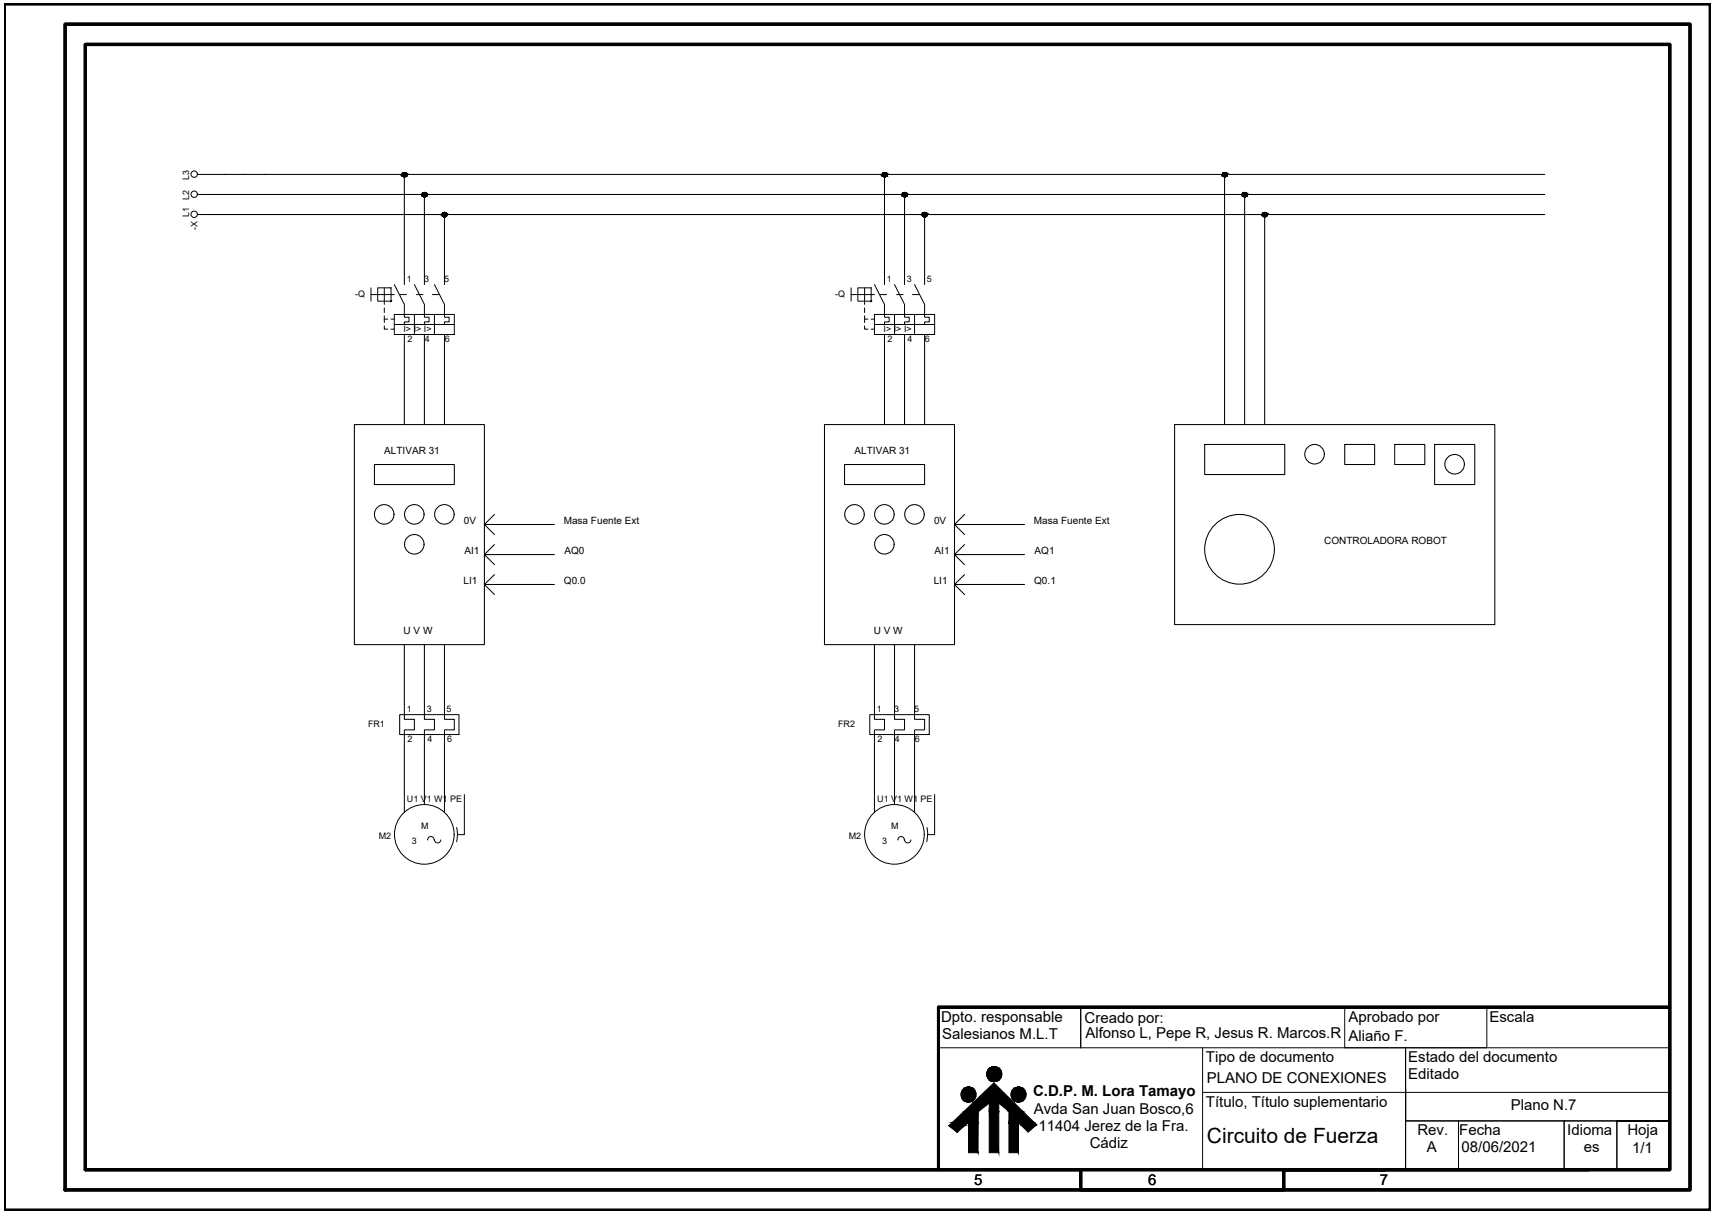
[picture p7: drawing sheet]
<svg xmlns="http://www.w3.org/2000/svg" width="420mm" height="297mm" viewBox="0 0 420 297" stroke-linecap="round" stroke-linejoin="round" font-family="sans-serif">
<!-- layer: FOR-A3 -->
<path d="M1 1h417.7v295.3h-417.7zM1 1v295.3M15.9 5.9h397.9v285.5h-397.9zM20.9 10.9h387.9v275.5h-387.9zM20.9 286.4h243.7v5h49.7v-5v5h-49.7v-5M339.2 286.4h-24.9h74.6" fill="none" stroke="#000" stroke-width=".8"/>
<g fill="#000" stroke="#000" stroke-width=".24">
<path d="M98.9 43.3h.3zM99 42.2h.1zM103.8 48.2h.3zM103.9 47.2h.1zM108.7 53h.3zM108.7 52h.3zM216.4 43.3h.4zM216.5 42.2h.2zM221.3 48.2h.4zM221.4 47.2h.2zM226.2 53h.4zM226.3 52h.2z"/>
<path d="M299.7 43.3h.4zM299.8 42.2h.2zM304.6 48.2h.4zM304.7 47.2h.2zM309.5 53h.4zM309.6 52h.2z"/>
<path d="M98.9 43.3h.2zM99 43.3h.1z"/>
<path d="M98.9 43.3h.2zM99 43.3h.1z"/>
<path d="M98.9 43.3h.2zM99 43.3h.1z"/>
<path d="M98.9 43.3h.2zM99 43.3h.1z"/>
<path d="M99 42.2h.2zM98.9 42.2h.3z"/>
<path d="M99 42.2h.2zM98.9 42.2h.3z"/>
<path d="M99 42.2h.2zM98.9 42.2h.3z"/>
<path d="M99 42.2h.2zM98.9 42.2h.3z"/>
<path d="M98.9 42.2l.4 .1zM98.8 42.3h.5z"/>
<path d="M98.9 42.2l.4 .1zM98.8 42.3h.5z"/>
<path d="M98.9 42.2l.4 .1zM98.8 42.3h.5z"/>
<path d="M98.9 42.2l.4 .1zM98.8 42.3h.5z"/>
<path d="M98.8 42.3l.6 .1zM98.8 42.3l.6 .1z"/>
<path d="M98.8 43.2h.5zM98.8 43.2l.4 .1z"/>
<path d="M98.8 42.3l.6 .1zM98.8 42.3l.6 .1z"/>
<path d="M98.8 43.2h.5zM98.8 43.2l.4 .1z"/>
<path d="M98.8 42.3l.6 .1zM98.8 42.3l.6 .1z"/>
<path d="M98.8 43.2h.5zM98.8 43.2l.4 .1z"/>
<path d="M98.8 42.3l.6 .1zM98.8 42.3l.6 .1z"/>
<path d="M98.8 43.2h.5zM98.8 43.2l.4 .1z"/>
<path d="M98.7 42.4h.8zM98.7 42.4h.8z"/>
<path d="M98.7 43.2h.7zM98.7 43.2h.6z"/>
<path d="M98.7 42.4h.8zM98.7 42.4h.8z"/>
<path d="M98.7 43.2h.7zM98.7 43.2h.6z"/>
<path d="M98.7 42.4h.8zM98.7 42.4h.8z"/>
<path d="M98.7 43.2h.7zM98.7 43.2h.6z"/>
<path d="M98.7 42.4h.8zM98.7 42.4h.8z"/>
<path d="M98.7 43.2h.7zM98.7 43.2h.6z"/>
<path d="M98.7 42.4l.8 .1zM98.7 42.4l.8 .1z"/>
<path d="M98.7 43.1h.8zM98.7 43.1l.7 .1z"/>
<path d="M98.7 42.4l.8 .1zM98.7 42.4l.8 .1z"/>
<path d="M98.7 43.1h.8zM98.7 43.1l.7 .1z"/>
<path d="M98.7 42.4l.8 .1zM98.7 42.4l.8 .1z"/>
<path d="M98.7 43.1h.8zM98.7 43.1l.7 .1z"/>
<path d="M98.7 42.4l.8 .1zM98.7 42.4l.8 .1z"/>
<path d="M98.7 43.1h.8zM98.7 43.1l.7 .1z"/>
<path d="M98.6 42.5l1 .1zM98.6 42.5l1 .1z"/>
<path d="M98.6 43.1h.9zM98.6 43.1h.9z"/>
<path d="M98.6 42.5l1 .1zM98.6 42.5l1 .1z"/>
<path d="M98.6 43.1h.9zM98.6 43.1h.9z"/>
<path d="M98.6 42.5l1 .1zM98.6 42.5l1 .1z"/>
<path d="M98.6 43.1h.9zM98.6 43.1h.9z"/>
<path d="M98.6 42.5l1 .1zM98.6 42.5l1 .1z"/>
<path d="M98.6 43.1h.9zM98.6 43.1h.9z"/>
<path d="M98.5 42.6l1.1 .1zM98.5 42.6l1.1 .1z"/>
<path d="M98.5 43h1.1zM98.5 43l1 .1z"/>
<path d="M98.5 42.6l1.1 .1zM98.5 42.6l1.1 .1z"/>
<path d="M98.5 43h1.1zM98.5 43l1 .1z"/>
<path d="M98.5 42.6l1.1 .1zM98.5 42.6l1.1 .1z"/>
<path d="M98.5 43h1.1zM98.5 43l1 .1z"/>
<path d="M98.5 42.6l1.1 .1zM98.5 42.6l1.1 .1z"/>
<path d="M98.5 43h1.1zM98.5 43l1 .1z"/>
<path d="M98.5 42.7l1.1 .1zM98.5 42.7l1.1 .1z"/>
<path d="M98.5 42.8h1.1zM98.5 42.8h1.1z"/>
<path d="M98.5 42.8l1.1 .2v-.2zM98.5 42.8l1.1 .2h-1.1z"/>
<path d="M98.5 42.7l1.1 .1zM98.5 42.7l1.1 .1z"/>
<path d="M98.5 42.8h1.1zM98.5 42.8h1.1z"/>
<path d="M98.5 42.8l1.1 .2v-.2zM98.5 42.8l1.1 .2h-1.1z"/>
<path d="M98.5 42.7l1.1 .1zM98.5 42.7l1.1 .1z"/>
<path d="M98.5 42.8h1.1zM98.5 42.8h1.1z"/>
<path d="M98.5 42.8l1.1 .2v-.2zM98.5 42.8l1.1 .2h-1.1z"/>
<path d="M98.5 42.7l1.1 .1zM98.5 42.7l1.1 .1z"/>
<path d="M98.5 42.8h1.1zM98.5 42.8h1.1z"/>
<path d="M98.5 42.8l1.1 .2v-.2zM98.5 42.8l1.1 .2h-1.1z"/>
<path d="M103.8 48.2h.2zM103.9 48.2h.1z"/>
<path d="M103.8 48.2h.2zM103.9 48.2h.1z"/>
<path d="M103.8 48.2h.2zM103.9 48.2h.1z"/>
<path d="M103.8 48.2h.2zM103.9 48.2h.1z"/>
<path d="M103.9 47.2h.2zM103.8 47.2h.3z"/>
<path d="M103.9 47.2h.2zM103.8 47.2h.3z"/>
<path d="M103.9 47.2h.2zM103.8 47.2h.3z"/>
<path d="M103.9 47.2h.2zM103.8 47.2h.3z"/>
<path d="M103.8 47.2h.4zM103.7 47.2h.5z"/>
<path d="M103.8 47.2h.4zM103.7 47.2h.5z"/>
<path d="M103.8 47.2h.4zM103.7 47.2h.5z"/>
<path d="M103.8 47.2h.4zM103.7 47.2h.5z"/>
<path d="M103.7 47.2h.6zM103.6 47.2h.7z"/>
<path d="M103.7 48.1h.5zM103.7 48.1l.4 .1z"/>
<path d="M103.7 47.2h.6zM103.6 47.2h.7z"/>
<path d="M103.7 48.1h.5zM103.7 48.1l.4 .1z"/>
<path d="M103.7 47.2h.6zM103.6 47.2h.7z"/>
<path d="M103.7 48.1h.5zM103.7 48.1l.4 .1z"/>
<path d="M103.7 47.2h.6zM103.6 47.2h.7z"/>
<path d="M103.7 48.1h.5zM103.7 48.1l.4 .1z"/>
<path d="M103.6 47.2l.7 .1zM103.6 47.2l.7 .1z"/>
<path d="M103.6 48.1h.7zM103.6 48.1h.6z"/>
<path d="M103.6 47.2l.7 .1zM103.6 47.2l.7 .1z"/>
<path d="M103.6 48.1h.7zM103.6 48.1h.6z"/>
<path d="M103.6 47.2l.7 .1zM103.6 47.2l.7 .1z"/>
<path d="M103.6 48.1h.7zM103.6 48.1h.6z"/>
<path d="M103.6 47.2l.7 .1zM103.6 47.2l.7 .1z"/>
<path d="M103.6 48.1h.7zM103.6 48.1h.6z"/>
<path d="M103.5 47.3l.9 .1zM103.5 47.3l.9 .1z"/>
<path d="M103.5 48h.8zM103.5 48l.8 .1z"/>
<path d="M103.5 47.3l.9 .1zM103.5 47.3l.9 .1z"/>
<path d="M103.5 48h.8zM103.5 48l.8 .1z"/>
<path d="M103.5 47.3l.9 .1zM103.5 47.3l.9 .1z"/>
<path d="M103.5 48h.8zM103.5 48l.8 .1z"/>
<path d="M103.5 47.3l.9 .1zM103.5 47.3l.9 .1z"/>
<path d="M103.5 48h.8zM103.5 48l.8 .1z"/>
<path d="M103.5 47.4l1 .1zM103.5 47.4l1 .1z"/>
<path d="M103.5 47.9h.9zM103.5 47.9l.8 .1z"/>
<path d="M103.5 47.4l1 .1zM103.5 47.4l1 .1z"/>
<path d="M103.5 47.9h.9zM103.5 47.9l.8 .1z"/>
<path d="M103.5 47.4l1 .1zM103.5 47.4l1 .1z"/>
<path d="M103.5 47.9h.9zM103.5 47.9l.8 .1z"/>
<path d="M103.5 47.4l1 .1zM103.5 47.4l1 .1z"/>
<path d="M103.5 47.9h.9zM103.5 47.9l.8 .1z"/>
<path d="M103.4 47.5l1.1 .1zM103.4 47.5l1.1 .1z"/>
<path d="M103.4 47.6l1.1 .1zM103.4 47.6l1.1 .1z"/>
<path d="M103.4 47.7l1.1 .1zM103.4 47.7l1.1 .1z"/>
<path d="M103.4 47.8h1.1zM103.4 47.8h1.1z"/>
<path d="M103.4 47.8h1.1zM103.4 47.8l1 .1z"/>
<path d="M103.4 47.5l1.1 .1zM103.4 47.5l1.1 .1z"/>
<path d="M103.4 47.6l1.1 .1zM103.4 47.6l1.1 .1z"/>
<path d="M103.4 47.7l1.1 .1zM103.4 47.7l1.1 .1z"/>
<path d="M103.4 47.8h1.1zM103.4 47.8h1.1z"/>
<path d="M103.4 47.8h1.1zM103.4 47.8l1 .1z"/>
<path d="M103.4 47.5l1.1 .1zM103.4 47.5l1.1 .1z"/>
<path d="M103.4 47.6l1.1 .1zM103.4 47.6l1.1 .1z"/>
<path d="M103.4 47.7l1.1 .1zM103.4 47.7l1.1 .1z"/>
<path d="M103.4 47.8h1.1zM103.4 47.8h1.1z"/>
<path d="M103.4 47.8h1.1zM103.4 47.8l1 .1z"/>
<path d="M103.4 47.5l1.1 .1zM103.4 47.5l1.1 .1z"/>
<path d="M103.4 47.6l1.1 .1zM103.4 47.6l1.1 .1z"/>
<path d="M103.4 47.7l1.1 .1zM103.4 47.7l1.1 .1z"/>
<path d="M103.4 47.8h1.1zM103.4 47.8h1.1z"/>
<path d="M103.4 47.8h1.1zM103.4 47.8l1 .1z"/>
<path d="M108.7 53l.3 .1zM108.7 53.1h.3z"/>
<path d="M108.7 53l.3 .1zM108.7 53.1h.3z"/>
<path d="M108.7 53l.3 .1zM108.7 53.1h.3z"/>
<path d="M108.7 53l.3 .1zM108.7 53.1h.3z"/>
<path d="M108.7 52l.3 .1zM108.7 52.1h.3z"/>
<path d="M108.7 52l.3 .1zM108.7 52.1h.3z"/>
<path d="M108.7 52l.3 .1zM108.7 52.1h.3z"/>
<path d="M108.7 52l.3 .1zM108.7 52.1h.3z"/>
<path d="M108.7 52.1h.4zM108.6 52.1h.5z"/>
<path d="M108.7 52.1h.4zM108.6 52.1h.5z"/>
<path d="M108.7 52.1h.4zM108.6 52.1h.5z"/>
<path d="M108.7 52.1h.4zM108.6 52.1h.5z"/>
<path d="M108.6 52.1l.6 .1zM108.6 52.1l.6 .1z"/>
<path d="M108.6 53h.5zM108.6 53h.4z"/>
<path d="M108.6 52.1l.6 .1zM108.6 52.1l.6 .1z"/>
<path d="M108.6 53h.5zM108.6 53h.4z"/>
<path d="M108.6 52.1l.6 .1zM108.6 52.1l.6 .1z"/>
<path d="M108.6 53h.5zM108.6 53h.4z"/>
<path d="M108.6 52.1l.6 .1zM108.6 52.1l.6 .1z"/>
<path d="M108.6 53h.5zM108.6 53h.4z"/>
<path d="M108.5 52.2h.7zM108.5 52.2h.7z"/>
<path d="M108.5 53h.7zM108.5 53h.6z"/>
<path d="M108.5 52.2h.7zM108.5 52.2h.7z"/>
<path d="M108.5 53h.7zM108.5 53h.6z"/>
<path d="M108.5 52.2h.7zM108.5 52.2h.7z"/>
<path d="M108.5 53h.7zM108.5 53h.6z"/>
<path d="M108.5 52.2h.7zM108.5 52.2h.7z"/>
<path d="M108.5 53h.7zM108.5 53h.6z"/>
<path d="M108.4 52.2l.9 .1zM108.4 52.2l.9 .1z"/>
<path d="M108.4 52.9h.8zM108.4 52.9l.8 .1z"/>
<path d="M108.4 52.2l.9 .1zM108.4 52.2l.9 .1z"/>
<path d="M108.4 52.9h.8zM108.4 52.9l.8 .1z"/>
<path d="M108.4 52.2l.9 .1zM108.4 52.2l.9 .1z"/>
<path d="M108.4 52.9h.8zM108.4 52.9l.8 .1z"/>
<path d="M108.4 52.2l.9 .1zM108.4 52.2l.9 .1z"/>
<path d="M108.4 52.9h.8zM108.4 52.9l.8 .1z"/>
<path d="M108.4 52.3l.9 .1zM108.4 52.3l.9 .1z"/>
<path d="M108.4 52.8h.9zM108.4 52.8l.8 .1z"/>
<path d="M108.4 52.3l.9 .1zM108.4 52.3l.9 .1z"/>
<path d="M108.4 52.8h.9zM108.4 52.8l.8 .1z"/>
<path d="M108.4 52.3l.9 .1zM108.4 52.3l.9 .1z"/>
<path d="M108.4 52.8h.9zM108.4 52.8l.8 .1z"/>
<path d="M108.4 52.3l.9 .1zM108.4 52.3l.9 .1z"/>
<path d="M108.4 52.8h.9zM108.4 52.8l.8 .1z"/>
<path d="M108.4 52.4l1 .1zM108.4 52.4l1 .1h-1.1z"/>
<path d="M108.4 52.7h.9zM108.4 52.7l.9 .1z"/>
<path d="M108.4 52.4l1 .1zM108.4 52.4l1 .1h-1.1z"/>
<path d="M108.4 52.7h.9zM108.4 52.7l.9 .1z"/>
<path d="M108.4 52.4l1 .1zM108.4 52.4l1 .1h-1.1z"/>
<path d="M108.4 52.7h.9zM108.4 52.7l.9 .1z"/>
<path d="M108.4 52.4l1 .1zM108.4 52.4l1 .1h-1.1z"/>
<path d="M108.4 52.7h.9zM108.4 52.7l.9 .1z"/>
<path d="M108.3 52.5l1.1 .1zM108.3 52.5l1.1 .1z"/>
<path d="M108.3 52.6l1.1 .1zM108.3 52.6l1.1 .1z"/>
<path d="M108.3 52.7h1.1zM108.3 52.7h1z"/>
<path d="M108.3 52.5l1.1 .1zM108.3 52.5l1.1 .1z"/>
<path d="M108.3 52.6l1.1 .1zM108.3 52.6l1.1 .1z"/>
<path d="M108.3 52.7h1.1zM108.3 52.7h1z"/>
<path d="M108.3 52.5l1.1 .1zM108.3 52.5l1.1 .1z"/>
<path d="M108.3 52.6l1.1 .1zM108.3 52.6l1.1 .1z"/>
<path d="M108.3 52.7h1.1zM108.3 52.7h1z"/>
<path d="M108.3 52.5l1.1 .1zM108.3 52.5l1.1 .1z"/>
<path d="M108.3 52.6l1.1 .1zM108.3 52.6l1.1 .1z"/>
<path d="M108.3 52.7h1.1zM108.3 52.7h1z"/>
<path d="M216.4 43.3h.3zM216.5 43.3h.2z"/>
<path d="M216.4 43.3h.3zM216.5 43.3h.2z"/>
<path d="M216.4 43.3h.3zM216.5 43.3h.2z"/>
<path d="M216.4 43.3h.3zM216.5 43.3h.2z"/>
<path d="M216.5 42.2h.3zM216.4 42.2h.4z"/>
<path d="M216.5 42.2h.3zM216.4 42.2h.4z"/>
<path d="M216.5 42.2h.3zM216.4 42.2h.4z"/>
<path d="M216.5 42.2h.3zM216.4 42.2h.4z"/>
<path d="M216.4 42.2l.5 .1zM216.4 42.3h.5z"/>
<path d="M216.4 42.2l.5 .1zM216.4 42.3h.5z"/>
<path d="M216.4 42.2l.5 .1zM216.4 42.3h.5z"/>
<path d="M216.4 42.2l.5 .1zM216.4 42.3h.5z"/>
<path d="M216.4 42.3l.5 .1zM216.4 42.3l.5 .1z"/>
<path d="M216.4 43.2h.5zM216.4 43.2l.4 .1z"/>
<path d="M216.4 42.3l.5 .1zM216.4 42.3l.5 .1z"/>
<path d="M216.4 43.2h.5zM216.4 43.2l.4 .1z"/>
<path d="M216.4 42.3l.5 .1zM216.4 42.3l.5 .1z"/>
<path d="M216.4 43.2h.5zM216.4 43.2l.4 .1z"/>
<path d="M216.4 42.3l.5 .1zM216.4 42.3l.5 .1z"/>
<path d="M216.4 43.2h.5zM216.4 43.2l.4 .1z"/>
<path d="M216.3 42.4h.7zM216.3 42.4h.7z"/>
<path d="M216.3 43.2h.6zM216.3 43.2h.6z"/>
<path d="M216.3 42.4h.7zM216.3 42.4h.7z"/>
<path d="M216.3 43.2h.6zM216.3 43.2h.6z"/>
<path d="M216.3 42.4h.7zM216.3 42.4h.7z"/>
<path d="M216.3 43.2h.6zM216.3 43.2h.6z"/>
<path d="M216.3 42.4h.7zM216.3 42.4h.7z"/>
<path d="M216.3 43.2h.6zM216.3 43.2h.6z"/>
<path d="M216.2 42.4l.9 .1zM216.2 42.4l.9 .1z"/>
<path d="M216.2 43.1h.8zM216.2 43.1l.7 .1z"/>
<path d="M216.2 42.4l.9 .1zM216.2 42.4l.9 .1z"/>
<path d="M216.2 43.1h.8zM216.2 43.1l.7 .1z"/>
<path d="M216.2 42.4l.9 .1zM216.2 42.4l.9 .1z"/>
<path d="M216.2 43.1h.8zM216.2 43.1l.7 .1z"/>
<path d="M216.2 42.4l.9 .1zM216.2 42.4l.9 .1z"/>
<path d="M216.2 43.1h.8zM216.2 43.1l.7 .1z"/>
<path d="M216.1 42.5l1 .1zM216.1 42.5l1 .1z"/>
<path d="M216.1 43.1h1zM216.1 43.1h.9z"/>
<path d="M216.1 42.5l1 .1zM216.1 42.5l1 .1z"/>
<path d="M216.1 43.1h1zM216.1 43.1h.9z"/>
<path d="M216.1 42.5l1 .1zM216.1 42.5l1 .1z"/>
<path d="M216.1 43.1h1zM216.1 43.1h.9z"/>
<path d="M216.1 42.5l1 .1zM216.1 42.5l1 .1z"/>
<path d="M216.1 43.1h1zM216.1 43.1h.9z"/>
<path d="M216.1 42.6l1.1 .1zM216.1 42.6l1.1 .1z"/>
<path d="M216.1 43h1zM216.1 43l1 .1z"/>
<path d="M216.1 42.6l1.1 .1zM216.1 42.6l1.1 .1z"/>
<path d="M216.1 43h1zM216.1 43l1 .1z"/>
<path d="M216.1 42.6l1.1 .1zM216.1 42.6l1.1 .1z"/>
<path d="M216.1 43h1zM216.1 43l1 .1z"/>
<path d="M216.1 42.6l1.1 .1zM216.1 42.6l1.1 .1z"/>
<path d="M216.1 43h1zM216.1 43l1 .1z"/>
<path d="M216.1 42.7l1.1 .1zM216.1 42.7l1.1 .1z"/>
<path d="M216.1 42.8h1.1zM216.1 42.8h1.1z"/>
<path d="M216.1 42.8l1 .2 .1-.2zM216.1 42.8l1 .2h-1z"/>
<path d="M216.1 42.7l1.1 .1zM216.1 42.7l1.1 .1z"/>
<path d="M216.1 42.8h1.1zM216.1 42.8h1.1z"/>
<path d="M216.1 42.8l1 .2 .1-.2zM216.1 42.8l1 .2h-1z"/>
<path d="M216.1 42.7l1.1 .1zM216.1 42.7l1.1 .1z"/>
<path d="M216.1 42.8h1.1zM216.1 42.8h1.1z"/>
<path d="M216.1 42.8l1 .2 .1-.2zM216.1 42.8l1 .2h-1z"/>
<path d="M216.1 42.7l1.1 .1zM216.1 42.7l1.1 .1z"/>
<path d="M216.1 42.8h1.1zM216.1 42.8h1.1z"/>
<path d="M216.1 42.8l1 .2 .1-.2zM216.1 42.8l1 .2h-1z"/>
<path d="M221.3 48.2h.3zM221.4 48.2h.2z"/>
<path d="M221.3 48.2h.3zM221.4 48.2h.2z"/>
<path d="M221.3 48.2h.3zM221.4 48.2h.2z"/>
<path d="M221.3 48.2h.3zM221.4 48.2h.2z"/>
<path d="M221.4 47.2h.3zM221.3 47.2h.4z"/>
<path d="M221.4 47.2h.3zM221.3 47.2h.4z"/>
<path d="M221.4 47.2h.3zM221.3 47.2h.4z"/>
<path d="M221.4 47.2h.3zM221.3 47.2h.4z"/>
<path d="M221.3 47.2h.5zM221.3 47.2h.5z"/>
<path d="M221.3 47.2h.5zM221.3 47.2h.5z"/>
<path d="M221.3 47.2h.5zM221.3 47.2h.5z"/>
<path d="M221.3 47.2h.5zM221.3 47.2h.5z"/>
<path d="M221.3 47.2h.6zM221.2 47.2h.7z"/>
<path d="M221.3 48.1h.5zM221.3 48.1l.4 .1z"/>
<path d="M221.3 47.2h.6zM221.2 47.2h.7z"/>
<path d="M221.3 48.1h.5zM221.3 48.1l.4 .1z"/>
<path d="M221.3 47.2h.6zM221.2 47.2h.7z"/>
<path d="M221.3 48.1h.5zM221.3 48.1l.4 .1z"/>
<path d="M221.3 47.2h.6zM221.2 47.2h.7z"/>
<path d="M221.3 48.1h.5zM221.3 48.1l.4 .1z"/>
<path d="M221.2 47.2l.7 .1zM221.2 47.2l.7 .1z"/>
<path d="M221.2 48.1h.7zM221.2 48.1h.6z"/>
<path d="M221.2 47.2l.7 .1zM221.2 47.2l.7 .1z"/>
<path d="M221.2 48.1h.7zM221.2 48.1h.6z"/>
<path d="M221.2 47.2l.7 .1zM221.2 47.2l.7 .1z"/>
<path d="M221.2 48.1h.7zM221.2 48.1h.6z"/>
<path d="M221.2 47.2l.7 .1zM221.2 47.2l.7 .1z"/>
<path d="M221.2 48.1h.7zM221.2 48.1h.6z"/>
<path d="M221.1 47.3l.9 .1zM221.1 47.3l.9 .1z"/>
<path d="M221.1 48h.8zM221.1 48l.8 .1z"/>
<path d="M221.1 47.3l.9 .1zM221.1 47.3l.9 .1z"/>
<path d="M221.1 48h.8zM221.1 48l.8 .1z"/>
<path d="M221.1 47.3l.9 .1zM221.1 47.3l.9 .1z"/>
<path d="M221.1 48h.8zM221.1 48l.8 .1z"/>
<path d="M221.1 47.3l.9 .1zM221.1 47.3l.9 .1z"/>
<path d="M221.1 48h.8zM221.1 48l.8 .1z"/>
<path d="M221.1 47.4l.9 .1zM221.1 47.4l.9 .1z"/>
<path d="M221.1 47.9h.9zM221.1 47.9l.8 .1z"/>
<path d="M221.1 47.4l.9 .1zM221.1 47.4l.9 .1z"/>
<path d="M221.1 47.9h.9zM221.1 47.9l.8 .1z"/>
<path d="M221.1 47.4l.9 .1zM221.1 47.4l.9 .1z"/>
<path d="M221.1 47.9h.9zM221.1 47.9l.8 .1z"/>
<path d="M221.1 47.4l.9 .1zM221.1 47.4l.9 .1z"/>
<path d="M221.1 47.9h.9zM221.1 47.9l.8 .1z"/>
<path d="M221 47.5l1 .1zM221 47.5l1 .1z"/>
<path d="M221 47.6l1.1 .1zM221 47.6l1.1 .1z"/>
<path d="M221 47.8h1zM221 47.8h1z"/>
<path d="M221 47.8h1zM221 47.8l1 .1z"/>
<path d="M221 47.5l1 .1zM221 47.5l1 .1z"/>
<path d="M221 47.6l1.1 .1zM221 47.6l1.1 .1z"/>
<path d="M221 47.8h1zM221 47.8h1z"/>
<path d="M221 47.8h1zM221 47.8l1 .1z"/>
<path d="M221 47.5l1 .1zM221 47.5l1 .1z"/>
<path d="M221 47.6l1.1 .1zM221 47.6l1.1 .1z"/>
<path d="M221 47.8h1zM221 47.8h1z"/>
<path d="M221 47.8h1zM221 47.8l1 .1z"/>
<path d="M221 47.5l1 .1zM221 47.5l1 .1z"/>
<path d="M221 47.6l1.1 .1zM221 47.6l1.1 .1z"/>
<path d="M221 47.8h1zM221 47.8h1z"/>
<path d="M221 47.8h1zM221 47.8l1 .1z"/>
<path d="M221 47.7h1.1zM221 47.7l1 .1z"/>
<path d="M221 47.7h1.1zM221 47.7l1 .1z"/>
<path d="M221 47.7h1.1zM221 47.7l1 .1z"/>
<path d="M221 47.7h1.1zM221 47.7l1 .1z"/>
<path d="M226.2 53l.3 .1zM226.3 53.1h.2z"/>
<path d="M226.2 53l.3 .1zM226.3 53.1h.2z"/>
<path d="M226.2 53l.3 .1zM226.3 53.1h.2z"/>
<path d="M226.2 53l.3 .1zM226.3 53.1h.2z"/>
<path d="M226.3 52l.3 .1zM226.2 52.1h.4z"/>
<path d="M226.3 52l.3 .1zM226.2 52.1h.4z"/>
<path d="M226.3 52l.3 .1zM226.2 52.1h.4z"/>
<path d="M226.3 52l.3 .1zM226.2 52.1h.4z"/>
<path d="M226.2 52.1h.5zM226.1 52.1h.6z"/>
<path d="M226.2 52.1h.5zM226.1 52.1h.6z"/>
<path d="M226.2 52.1h.5zM226.1 52.1h.6z"/>
<path d="M226.2 52.1h.5zM226.1 52.1h.6z"/>
<path d="M226.1 52.1l.7 .1zM226.1 52.1l.7 .1z"/>
<path d="M226.1 53h.6zM226.1 53h.5z"/>
<path d="M226.1 52.1l.7 .1zM226.1 52.1l.7 .1z"/>
<path d="M226.1 53h.6zM226.1 53h.5z"/>
<path d="M226.1 52.1l.7 .1zM226.1 52.1l.7 .1z"/>
<path d="M226.1 53h.6zM226.1 53h.5z"/>
<path d="M226.1 52.1l.7 .1zM226.1 52.1l.7 .1z"/>
<path d="M226.1 53h.6zM226.1 53h.5z"/>
<path d="M226.1 52.2h.7zM226.1 52.2h.7z"/>
<path d="M226.1 53h.7zM226.1 53h.6z"/>
<path d="M226.1 52.2h.7zM226.1 52.2h.7z"/>
<path d="M226.1 53h.7zM226.1 53h.6z"/>
<path d="M226.1 52.2h.7zM226.1 52.2h.7z"/>
<path d="M226.1 53h.7zM226.1 53h.6z"/>
<path d="M226.1 52.2h.7zM226.1 52.2h.7z"/>
<path d="M226.1 53h.7zM226.1 53h.6z"/>
<path d="M226 52.2l.9 .1zM226 52.2l.9 .1z"/>
<path d="M226 52.9h.8zM226 52.9l.8 .1z"/>
<path d="M226 52.2l.9 .1zM226 52.2l.9 .1z"/>
<path d="M226 52.9h.8zM226 52.9l.8 .1z"/>
<path d="M226 52.2l.9 .1zM226 52.2l.9 .1z"/>
<path d="M226 52.9h.8zM226 52.9l.8 .1z"/>
<path d="M226 52.2l.9 .1zM226 52.2l.9 .1z"/>
<path d="M226 52.9h.8zM226 52.9l.8 .1z"/>
<path d="M226 52.3l.9 .1zM226 52.3l.9 .1z"/>
<path d="M225.9 52.4l1 .1zM225.9 52.4l1 .1h-1z"/>
<path d="M225.9 52.7l1 .1zM225.9 52.7l1 .1z"/>
<path d="M226 52.8h.9zM226 52.8l.8 .1z"/>
<path d="M226 52.3l.9 .1zM226 52.3l.9 .1z"/>
<path d="M225.9 52.4l1 .1zM225.9 52.4l1 .1h-1z"/>
<path d="M225.9 52.7l1 .1zM225.9 52.7l1 .1z"/>
<path d="M226 52.8h.9zM226 52.8l.8 .1z"/>
<path d="M226 52.3l.9 .1zM226 52.3l.9 .1z"/>
<path d="M225.9 52.4l1 .1zM225.9 52.4l1 .1h-1z"/>
<path d="M225.9 52.7l1 .1zM225.9 52.7l1 .1z"/>
<path d="M226 52.8h.9zM226 52.8l.8 .1z"/>
<path d="M226 52.3l.9 .1zM226 52.3l.9 .1z"/>
<path d="M225.9 52.4l1 .1zM225.9 52.4l1 .1h-1z"/>
<path d="M225.9 52.7l1 .1zM225.9 52.7l1 .1z"/>
<path d="M226 52.8h.9zM226 52.8l.8 .1z"/>
<path d="M225.9 52.5l1 .1zM225.9 52.5l1 .1z"/>
<path d="M225.9 52.6l1 .1zM225.9 52.6l1 .1z"/>
<path d="M225.9 52.7h1zM225.9 52.7h1z"/>
<path d="M225.9 52.5l1 .1zM225.9 52.5l1 .1z"/>
<path d="M225.9 52.6l1 .1zM225.9 52.6l1 .1z"/>
<path d="M225.9 52.7h1zM225.9 52.7h1z"/>
<path d="M225.9 52.5l1 .1zM225.9 52.5l1 .1z"/>
<path d="M225.9 52.6l1 .1zM225.9 52.6l1 .1z"/>
<path d="M225.9 52.7h1zM225.9 52.7h1z"/>
<path d="M225.9 52.5l1 .1zM225.9 52.5l1 .1z"/>
<path d="M225.9 52.6l1 .1zM225.9 52.6l1 .1z"/>
<path d="M225.9 52.7h1zM225.9 52.7h1z"/>
<path d="M299.7 43.3h.3zM299.8 43.3h.2z"/>
<path d="M299.7 43.3h.3zM299.8 43.3h.2z"/>
<path d="M299.7 43.3h.3zM299.8 43.3h.2z"/>
<path d="M299.7 43.3h.3zM299.8 43.3h.2z"/>
<path d="M299.8 42.2h.3zM299.7 42.2h.4z"/>
<path d="M299.8 42.2h.3zM299.7 42.2h.4z"/>
<path d="M299.8 42.2h.3zM299.7 42.2h.4z"/>
<path d="M299.8 42.2h.3zM299.7 42.2h.4z"/>
<path d="M299.7 42.2l.5 .1zM299.6 42.3h.6z"/>
<path d="M299.7 42.2l.5 .1zM299.6 42.3h.6z"/>
<path d="M299.7 42.2l.5 .1zM299.6 42.3h.6z"/>
<path d="M299.7 42.2l.5 .1zM299.6 42.3h.6z"/>
<path d="M299.6 42.3l.6 .1zM299.6 42.3l.6 .1z"/>
<path d="M299.6 43.2h.6zM299.6 43.2l.5 .1z"/>
<path d="M299.6 42.3l.6 .1zM299.6 42.3l.6 .1z"/>
<path d="M299.6 43.2h.6zM299.6 43.2l.5 .1z"/>
<path d="M299.6 42.3l.6 .1zM299.6 42.3l.6 .1z"/>
<path d="M299.6 43.2h.6zM299.6 43.2l.5 .1z"/>
<path d="M299.6 42.3l.6 .1zM299.6 42.3l.6 .1z"/>
<path d="M299.6 43.2h.6zM299.6 43.2l.5 .1z"/>
<path d="M299.5 42.4h.8zM299.5 42.4h.8z"/>
<path d="M299.5 43.2h.7zM299.5 43.2h.7z"/>
<path d="M299.5 42.4h.8zM299.5 42.4h.8z"/>
<path d="M299.5 43.2h.7zM299.5 43.2h.7z"/>
<path d="M299.5 42.4h.8zM299.5 42.4h.8z"/>
<path d="M299.5 43.2h.7zM299.5 43.2h.7z"/>
<path d="M299.5 42.4h.8zM299.5 42.4h.8z"/>
<path d="M299.5 43.2h.7zM299.5 43.2h.7z"/>
<path d="M299.5 42.4l.8 .1zM299.5 42.4l.8 .1z"/>
<path d="M299.5 43.1h.8zM299.5 43.1l.7 .1z"/>
<path d="M299.5 42.4l.8 .1zM299.5 42.4l.8 .1z"/>
<path d="M299.5 43.1h.8zM299.5 43.1l.7 .1z"/>
<path d="M299.5 42.4l.8 .1zM299.5 42.4l.8 .1z"/>
<path d="M299.5 43.1h.8zM299.5 43.1l.7 .1z"/>
<path d="M299.5 42.4l.8 .1zM299.5 42.4l.8 .1z"/>
<path d="M299.5 43.1h.8zM299.5 43.1l.7 .1z"/>
<path d="M299.5 42.5l.9 .1zM299.5 42.5l.9 .1z"/>
<path d="M299.5 43.1h.8zM299.5 43.1h.8z"/>
<path d="M299.5 42.5l.9 .1zM299.5 42.5l.9 .1z"/>
<path d="M299.5 43.1h.8zM299.5 43.1h.8z"/>
<path d="M299.5 42.5l.9 .1zM299.5 42.5l.9 .1z"/>
<path d="M299.5 43.1h.8zM299.5 43.1h.8z"/>
<path d="M299.5 42.5l.9 .1zM299.5 42.5l.9 .1z"/>
<path d="M299.5 43.1h.8zM299.5 43.1h.8z"/>
<path d="M299.4 42.6l1 .1zM299.4 42.6l1 .1z"/>
<path d="M299.4 43h1zM299.4 43l.9 .1z"/>
<path d="M299.4 42.6l1 .1zM299.4 42.6l1 .1z"/>
<path d="M299.4 43h1zM299.4 43l.9 .1z"/>
<path d="M299.4 42.6l1 .1zM299.4 42.6l1 .1z"/>
<path d="M299.4 43h1zM299.4 43l.9 .1z"/>
<path d="M299.4 42.6l1 .1zM299.4 42.6l1 .1z"/>
<path d="M299.4 43h1zM299.4 43l.9 .1z"/>
<path d="M299.4 42.7l1 .1zM299.4 42.7l1 .1z"/>
<path d="M299.4 42.8h1zM299.4 42.8h1z"/>
<path d="M299.4 42.8l1 .2v-.2zM299.4 42.8l1 .2z"/>
<path d="M299.4 42.7l1 .1zM299.4 42.7l1 .1z"/>
<path d="M299.4 42.8h1zM299.4 42.8h1z"/>
<path d="M299.4 42.8l1 .2v-.2zM299.4 42.8l1 .2z"/>
<path d="M299.4 42.7l1 .1zM299.4 42.7l1 .1z"/>
<path d="M299.4 42.8h1zM299.4 42.8h1z"/>
<path d="M299.4 42.8l1 .2v-.2zM299.4 42.8l1 .2z"/>
<path d="M299.4 42.7l1 .1zM299.4 42.7l1 .1z"/>
<path d="M299.4 42.8h1zM299.4 42.8h1z"/>
<path d="M299.4 42.8l1 .2v-.2zM299.4 42.8l1 .2z"/>
<path d="M304.6 48.2h.3zM304.7 48.2h.2z"/>
<path d="M304.6 48.2h.3zM304.7 48.2h.2z"/>
<path d="M304.6 48.2h.3zM304.7 48.2h.2z"/>
<path d="M304.6 48.2h.3zM304.7 48.2h.2z"/>
<path d="M304.7 47.2h.3zM304.6 47.2h.4z"/>
<path d="M304.7 47.2h.3zM304.6 47.2h.4z"/>
<path d="M304.7 47.2h.3zM304.6 47.2h.4z"/>
<path d="M304.7 47.2h.3zM304.6 47.2h.4z"/>
<path d="M304.6 47.2h.4zM304.5 47.2h.5z"/>
<path d="M304.6 47.2h.4zM304.5 47.2h.5z"/>
<path d="M304.6 47.2h.4zM304.5 47.2h.5z"/>
<path d="M304.6 47.2h.4zM304.5 47.2h.5z"/>
<path d="M304.5 47.2h.6zM304.4 47.2h.7z"/>
<path d="M304.5 48.1h.5zM304.5 48.1l.5 .1z"/>
<path d="M304.5 47.2h.6zM304.4 47.2h.7z"/>
<path d="M304.5 48.1h.5zM304.5 48.1l.5 .1z"/>
<path d="M304.5 47.2h.6zM304.4 47.2h.7z"/>
<path d="M304.5 48.1h.5zM304.5 48.1l.5 .1z"/>
<path d="M304.5 47.2h.6zM304.4 47.2h.7z"/>
<path d="M304.5 48.1h.5zM304.5 48.1l.5 .1z"/>
<path d="M304.4 47.2l.8 .1zM304.4 47.2l.8 .1z"/>
<path d="M304.4 48.1h.7zM304.4 48.1h.6z"/>
<path d="M304.4 47.2l.8 .1zM304.4 47.2l.8 .1z"/>
<path d="M304.4 48.1h.7zM304.4 48.1h.6z"/>
<path d="M304.4 47.2l.8 .1zM304.4 47.2l.8 .1z"/>
<path d="M304.4 48.1h.7zM304.4 48.1h.6z"/>
<path d="M304.4 47.2l.8 .1zM304.4 47.2l.8 .1z"/>
<path d="M304.4 48.1h.7zM304.4 48.1h.6z"/>
<path d="M304.4 47.3l.9 .1zM304.4 47.3l.9 .1z"/>
<path d="M304.4 48h.8zM304.4 48l.7 .1z"/>
<path d="M304.4 47.3l.9 .1zM304.4 47.3l.9 .1z"/>
<path d="M304.4 48h.8zM304.4 48l.7 .1z"/>
<path d="M304.4 47.3l.9 .1zM304.4 47.3l.9 .1z"/>
<path d="M304.4 48h.8zM304.4 48l.7 .1z"/>
<path d="M304.4 47.3l.9 .1zM304.4 47.3l.9 .1z"/>
<path d="M304.4 48h.8zM304.4 48l.7 .1z"/>
<path d="M304.3 47.4l1 .1zM304.3 47.4l1 .1z"/>
<path d="M304.3 47.9h1zM304.3 47.9l.9 .1z"/>
<path d="M304.3 47.4l1 .1zM304.3 47.4l1 .1z"/>
<path d="M304.3 47.9h1zM304.3 47.9l.9 .1z"/>
<path d="M304.3 47.4l1 .1zM304.3 47.4l1 .1z"/>
<path d="M304.3 47.9h1zM304.3 47.9l.9 .1z"/>
<path d="M304.3 47.4l1 .1zM304.3 47.4l1 .1z"/>
<path d="M304.3 47.9h1zM304.3 47.9l.9 .1z"/>
<path d="M304.3 47.5l1 .1zM304.3 47.5l1 .1z"/>
<path d="M304.3 47.6l1 .1zM304.3 47.6l1 .1z"/>
<path d="M304.3 47.8h1zM304.3 47.8h1z"/>
<path d="M304.3 47.8h1zM304.3 47.8l1 .1z"/>
<path d="M304.3 47.5l1 .1zM304.3 47.5l1 .1z"/>
<path d="M304.3 47.6l1 .1zM304.3 47.6l1 .1z"/>
<path d="M304.3 47.8h1zM304.3 47.8h1z"/>
<path d="M304.3 47.8h1zM304.3 47.8l1 .1z"/>
<path d="M304.3 47.5l1 .1zM304.3 47.5l1 .1z"/>
<path d="M304.3 47.6l1 .1zM304.3 47.6l1 .1z"/>
<path d="M304.3 47.8h1zM304.3 47.8h1z"/>
<path d="M304.3 47.8h1zM304.3 47.8l1 .1z"/>
<path d="M304.3 47.5l1 .1zM304.3 47.5l1 .1z"/>
<path d="M304.3 47.6l1 .1zM304.3 47.6l1 .1z"/>
<path d="M304.3 47.8h1zM304.3 47.8h1z"/>
<path d="M304.3 47.8h1zM304.3 47.8l1 .1z"/>
<path d="M304.3 47.7h1zM304.3 47.7l1 .1z"/>
<path d="M304.3 47.7h1zM304.3 47.7l1 .1z"/>
<path d="M304.3 47.7h1zM304.3 47.7l1 .1z"/>
<path d="M304.3 47.7h1zM304.3 47.7l1 .1z"/>
<path d="M309.5 53l.3 .1zM309.6 53.1h.2z"/>
<path d="M309.5 53l.3 .1zM309.6 53.1h.2z"/>
<path d="M309.5 53l.3 .1zM309.6 53.1h.2z"/>
<path d="M309.5 53l.3 .1zM309.6 53.1h.2z"/>
<path d="M309.6 52l.3 .1zM309.5 52.1h.4z"/>
<path d="M309.6 52l.3 .1zM309.5 52.1h.4z"/>
<path d="M309.6 52l.3 .1zM309.5 52.1h.4z"/>
<path d="M309.6 52l.3 .1zM309.5 52.1h.4z"/>
<path d="M309.5 52.1h.5zM309.4 52.1h.6z"/>
<path d="M309.5 52.1h.5zM309.4 52.1h.6z"/>
<path d="M309.5 52.1h.5zM309.4 52.1h.6z"/>
<path d="M309.5 52.1h.5zM309.4 52.1h.6z"/>
<path d="M309.4 52.1l.6 .1zM309.4 52.2h.6z"/>
<path d="M309.4 53h.6zM309.4 53h.5z"/>
<path d="M309.4 52.1l.6 .1zM309.4 52.2h.6z"/>
<path d="M309.4 53h.6zM309.4 53h.5z"/>
<path d="M309.4 52.1l.6 .1zM309.4 52.2h.6z"/>
<path d="M309.4 53h.6zM309.4 53h.5z"/>
<path d="M309.4 52.1l.6 .1zM309.4 52.2h.6z"/>
<path d="M309.4 53h.6zM309.4 53h.5z"/>
<path d="M309.4 52.2h.7zM309.4 52.2h.7z"/>
<path d="M309.4 53h.6zM309.4 53h.6z"/>
<path d="M309.4 52.2h.7zM309.4 52.2h.7z"/>
<path d="M309.4 53h.6zM309.4 53h.6z"/>
<path d="M309.4 52.2h.7zM309.4 52.2h.7z"/>
<path d="M309.4 53h.6zM309.4 53h.6z"/>
<path d="M309.4 52.2h.7zM309.4 52.2h.7z"/>
<path d="M309.4 53h.6zM309.4 53h.6z"/>
<path d="M309.3 52.2l.9 .1zM309.2 52.3h1z"/>
<path d="M309.3 52.9h.8zM309.3 52.9l.7 .1z"/>
<path d="M309.3 52.2l.9 .1zM309.2 52.3h1z"/>
<path d="M309.3 52.9h.8zM309.3 52.9l.7 .1z"/>
<path d="M309.3 52.2l.9 .1zM309.2 52.3h1z"/>
<path d="M309.3 52.9h.8zM309.3 52.9l.7 .1z"/>
<path d="M309.3 52.2l.9 .1zM309.2 52.3h1z"/>
<path d="M309.3 52.9h.8zM309.3 52.9l.7 .1z"/>
<path d="M309.2 52.3l1 .1zM309.2 52.3l1 .1z"/>
<path d="M309.2 52.8h1zM309.2 52.8l.9 .1z"/>
<path d="M309.2 52.3l1 .1zM309.2 52.3l1 .1z"/>
<path d="M309.2 52.8h1zM309.2 52.8l.9 .1z"/>
<path d="M309.2 52.3l1 .1zM309.2 52.3l1 .1z"/>
<path d="M309.2 52.8h1zM309.2 52.8l.9 .1z"/>
<path d="M309.2 52.3l1 .1zM309.2 52.3l1 .1z"/>
<path d="M309.2 52.8h1zM309.2 52.8l.9 .1z"/>
<path d="M309.2 52.4l1 .1v-.1zM309.2 52.4l1 .1h-1.1z"/>
<path d="M309.1 52.5l1.1 .1zM309.1 52.5l1.1 .1z"/>
<path d="M309.1 52.6l1.1 .1zM309.1 52.6l1.1 .1z"/>
<path d="M309.1 52.7h1.1zM309.1 52.7h1.1z"/>
<path d="M309.2 52.7h1zM309.2 52.7l1 .1z"/>
<path d="M309.2 52.4l1 .1v-.1zM309.2 52.4l1 .1h-1.1z"/>
<path d="M309.1 52.5l1.1 .1zM309.1 52.5l1.1 .1z"/>
<path d="M309.1 52.6l1.1 .1zM309.1 52.6l1.1 .1z"/>
<path d="M309.1 52.7h1.1zM309.1 52.7h1.1z"/>
<path d="M309.2 52.7h1zM309.2 52.7l1 .1z"/>
<path d="M309.2 52.4l1 .1v-.1zM309.2 52.4l1 .1h-1.1z"/>
<path d="M309.1 52.5l1.1 .1zM309.1 52.5l1.1 .1z"/>
<path d="M309.1 52.6l1.1 .1zM309.1 52.6l1.1 .1z"/>
<path d="M309.1 52.7h1.1zM309.1 52.7h1.1z"/>
<path d="M309.2 52.7h1zM309.2 52.7l1 .1z"/>
<path d="M309.2 52.4l1 .1v-.1zM309.2 52.4l1 .1h-1.1z"/>
<path d="M309.1 52.5l1.1 .1zM309.1 52.5l1.1 .1z"/>
<path d="M309.1 52.6l1.1 .1zM309.1 52.6l1.1 .1z"/>
<path d="M309.1 52.7h1.1zM309.1 52.7h1.1z"/>
<path d="M309.2 52.7h1zM309.2 52.7l1 .1z"/>
</g>
<g fill="none" stroke="#000" stroke-width=".24">
<path d="M48.4 52.5h1.6M48.4 47.6h1.6M48.4 42.7h1.6M90.8 72.1h5.7M90.8 70.5v3.2M92.5 70.5h3.2v3.2h-3.2zM94.1 70.5v4M94.1 79.8v.8h.8M94.1 75.4v1.1M94.1 77.3v1.7M94.1 78.1h.8M95.7 78.1h.8"/>
<path d="M96.5 69.7l2.5 4.8v3.2h1.1v1.1h-1.1v.7M96.5 79.5h14.7M96.5 77h14.7v4.9h-14.7zM97.9 72.1h1.6M99 67.2v2.5M101.5 69.7l2.4 4.8v3.2h1.2v1.1h-1.2v.7M101.5 77v4.9M102 72.1h1.6M103.9 67.2v2.5M105.9 72.1h1.6M106.4 69.7l2.4 4.8v3.2h1.2v1.1h-1.2v.7M106.4 77v4.9"/>
<path d="M108.8 67.2v2.5M208.4 72.1h5.7M208.4 70.5v3.2M210 70.5h3.3v3.2h-3.3zM211.7 70.5v4M211.7 79.8v.8h.8M211.7 78.1h.8M211.7 75.4v1.1M211.7 77.3v1.7M213.3 78.1h.8M214.1 69.7l2.5 4.8v3.2h1.1v1.1h-1.1v.7M214.1 79.5h14.7"/>
<path d="M214.1 77h14.7v4.9h-14.7zM215.4 72.1h1.7M216.6 67.2v2.5M219 69.7l2.5 4.8v3.2h1.1v1.1h-1.1v.7M219 77v4.9M219.5 72.1h1.6M221.5 67.2v2.5M223.4 72.1h1.7M223.9 69.7l2.5 4.8v3.2h1.1v1.1h-1.1v.7M223.9 77v4.9M226.4 67.2v2.5M95.7 80.6h.8"/>
<path d="M99 81.9v2.5M103.9 81.9v2.5M108.8 81.9v2.5M213.3 80.6h.8M216.6 81.9v2.5M221.5 81.9v2.5M226.4 81.9v2.5M97.9 175h14.5v4.9h-14.5zM99 172.6v3.5h2.5v2.6h-2.5v3.6M103.9 172.6v3.5h2.5v2.6h-2.5v3.6M108.8 172.6v3.5h2.4v2.6h-2.4v3.6M213 175h14.5v4.9h-14.5z"/>
<path d="M214.1 172.6v3.5h2.5v2.6h-2.5v3.6M219 172.6v3.5h2.5v2.6h-2.5v3.6M223.9 172.6v3.5h2.5v2.6h-2.5v3.6M99 194.6v4.4M103.9 194.6v2.4M108.8 194.6v4.4M113.7 194.6v9.8h-1.6M214.1 194.6v4.4M219 194.6v2.4M223.9 194.6v4.4M228.8 194.6v9.8h-1.6M104.7 205.6a.78 .78 0 0 1 .8-.7 .78 .78 0 0 1 .8 .7"/>
<path d="M104.7 205.7h.1M106.3 205.7h.1M107.9 205.7a.78 .78 0 0 1-.7 .7 .78 .78 0 0 1-.8-.7M111.8 202.6l.2 1.7-.2 1.8M219.8 205.7h.1M219.9 205.6a.78 .78 0 0 1 .7-.7 .78 .78 0 0 1 .8 .7M221.4 205.7h.1M223 205.7a.78 .78 0 0 1-.7 .7 .78 .78 0 0 1-.8-.7M227 202.6l.1 1.7M227.1 204.3l-.2 1.8"/>
<circle cx="47.5" cy="52.5" r=".78"/>
<circle cx="47.5" cy="42.7" r=".78"/>
<circle cx="47.5" cy="47.6" r=".78"/>
<circle cx="103.9" cy="204.3" r="7.3"/>
<circle cx="219" cy="204.3" r="7.3"/>
</g>
<g fill="none" stroke="#000" stroke-width=".25">
<path d="M50 42.7h328.2M50 47.6h328.2M50 52.5h328.2M54.9 42.7h.1M59.8 42.7h.1M64.7 42.7h.1M99 42.7v24.5M103.9 47.6v19.6M108.8 52.5v14.7M216.6 42.7v24.5M221.5 47.6v19.6M226.4 52.5v14.7"/>
<path d="M299.8 42.7v61.3M304.7 47.6v56.4M309.7 52.5v51.5M99 84.4v19.6M103.9 84.4v19.6M108.8 84.4v19.6M216.6 84.4v19.6M221.5 84.4v19.6M226.4 84.4v19.6M86.8 104h31.8v53.9h-31.8zM91.7 113.7h19.5v5h-19.5zM201.9 104h31.8v53.9h-31.8z"/>
<path d="M206.8 113.7h19.6v5h-19.6zM287.6 104h78.4v49h-78.4zM295 108.8h19.6v7.4h-19.6zM329.3 108.8h7.3v4.9h-7.3zM341.5 108.8h7.4v4.9h-7.4zM351.3 108.8h9.8v9.9h-9.8zM121.1 133.4l-2.5 2.4M121.1 126l-2.5 2.4M135.7 135.8h-17.1l2.5 2.5M135.7 128.4h-17.1l2.5 2.5M236.2 133.4l-2.5 2.4M236.2 126l-2.5 2.4"/>
<path d="M250.9 135.8h-17.2l2.5 2.5M250.9 128.4h-17.2l2.5 2.5M331.7 133.4h.1M99 157.9v14.7M103.9 157.9v14.7M108.8 157.9v14.7M118.6 157.9h.1M121.1 140.7l-2.5 2.4M135.7 143.1h-17.1l2.5 2.5M214.1 157.9v14.7M219 157.9v14.7M223.9 157.9v14.7"/>
<path d="M233.7 157.9h.1M236.2 140.7l-2.5 2.4M250.9 143.1h-17.2l2.5 2.5M99 182.3v12.3M103.9 182.3v12.3M108.8 182.3v12.3M214.1 182.3v12.3M219 182.3v12.3M223.9 182.3v12.3"/>
<circle cx="321.9" cy="111.2" r="2.39"/>
<circle cx="356.2" cy="113.7" r="2.39"/>
<circle cx="94.1" cy="126" r="2.39"/>
<circle cx="101.4" cy="126" r="2.39"/>
<circle cx="101.4" cy="133.3" r="2.39"/>
<circle cx="108.8" cy="126" r="2.39"/>
<circle cx="209.2" cy="126" r="2.39"/>
<circle cx="216.5" cy="126" r="2.39"/>
<circle cx="216.5" cy="133.3" r="2.39"/>
<circle cx="223.9" cy="126" r="2.39"/>
<circle cx="303.5" cy="134.5" r="8.5"/>
</g>
<!-- layer: PDF_CAJETIN -->
<path d="M229.8 256.6h179M264.6 246.6v10M294.5 256.6v29.8M329.3 246.6v10h34.8v-10M344.2 256.6v29.8M294.5 267.5h114.3M344.2 266.5v8h64.6h-12.9v11.9M357.1 274.5v11.9M383 274.5v11.9" fill="none" stroke="#000" stroke-width=".24"/>
<!-- layer: PDF_SECCION -->
<path d="M229.8 246.6v39.8" fill="none" stroke="#000" stroke-width=".72"/>
<!-- layer: PDF_CAJETIN -->
<path d="M408.8 246.6h-179h179" fill="none" stroke="#000" stroke-width=".72"/>
<path d="M229.8 246.6h64.7M344.2 246.6h64.6" fill="none" stroke="#000" stroke-width=".25"/>
<!-- layer: PDF_COTAS -->
<g fill="#000" stroke="#000" stroke-width=".24">
<path d="M232.4 275.6l2 1.6zM232.4 275.6h3.8l-1.8 1.6zM238.2 270.1l5.2-4.9 5 4.9zM249.9 275.5h3.9l-.2 .1z"/>
<path d="M233.1 274.9l3.1 .7 .9-.7zM232.4 275.6l.7-.7 3.1 .7z"/>
<path d="M237 266.2h.6zM236.7 266.2h.9z"/>
<path d="M236.7 266.2l1.1 .1zM236.5 266.3h1.3z"/>
<path d="M236.7 269.8h.9zM236.7 269.8l.6 .1z"/>
<path d="M236.5 266.3l1.6 .1zM236.2 266.4l.3-.1 1.6 .1z"/>
<path d="M236.5 269.7h1.3zM236.5 269.7l1.1 .1z"/>
<path d="M236.2 266.4l2.1 .2-.2-.2zM236 266.6l.2-.2 2.1 .2z"/>
<path d="M236.2 269.6l1.6 .1 .3-.1zM236.2 269.6l1.6 .1z"/>
<path d="M236 266.6l2.5 .2-.2-.2zM235.8 266.8l.2-.2 2.5 .2z"/>
<path d="M236 269.5l2.1 .1 .2-.1zM236 269.5l2.1 .1h-1.9z"/>
<path d="M235.8 266.8l2.9 .2-.2-.2zM235.8 266.8l2.9 .2h-3.1z"/>
<path d="M235.8 269.3l2.5 .2 .2-.2zM235.8 269.3l2.5 .2h-2.3z"/>
<path d="M235.6 267l3.2 .3-.1-.3zM235.6 267l3.2 .3h-3.3z"/>
<path d="M235.6 269.1l2.9 .2 .2-.2zM235.6 269.1l2.9 .2h-2.7z"/>
<path d="M235.5 267.3l3.4 .2-.1-.2zM235.5 267.3l3.4 .2h-3.5z"/>
<path d="M235.5 268.8l3.2 .3 .1-.3zM235.5 268.8l3.2 .3h-3.1z"/>
<path d="M235.4 267.5l3.6 .3-.1-.3zM235.4 267.5l3.6 .3h-3.7z"/>
<path d="M235.4 268.6l3.4 .2 .1-.2zM235.4 268.6l3.4 .2h-3.3z"/>
<path d="M235.3 267.8l3.7 .2v-.2zM235.3 267.8l3.7 .2h-3.7z"/>
<path d="M235.3 268l3.7 .3v-.3zM235.3 268l3.7 .3h-3.7z"/>
<path d="M235.3 268.3l3.6 .3 .1-.3zM235.3 268.3l3.6 .3h-3.5z"/>
<path d="M237.1 274.9l2.4 7.4v-7.4zM237.1 274.9l2.4 7.4h-2.4z"/>
<path d="M236 272.2l3.5 2.7 .1-2.7zM233.1 274.9l2.9-2.7 3.5 2.7z"/>
<path d="M238.2 270.1l1.4 2.1 2.6-2.1zM236 272.2l2.2-2.1 1.4 2.1z"/>
<path d="M243.3 261.2h.5zM243 261.2h.8zM243 261.2l1.1 .1zM242.8 261.3h1.3zM242.8 261.3l1.5 .2zM242.5 261.5l.3-.2 1.5 .2zM242.5 261.5l2.1 .1-.3-.1zM242.3 261.6l.2-.1 2.1 .1zM242.3 261.6l2.5 .2-.2-.2zM242.1 261.8l.2-.2 2.5 .2zM242.1 261.8l2.9 .2-.2-.2zM242.1 261.8l2.9 .2h-3.1zM241.9 262l3.2 .3-.1-.3zM241.9 262l3.2 .3h-3.3zM241.8 262.3l3.4 .2-.1-.2zM241.8 262.3l3.4 .2h-3.5zM241.7 262.5l3.6 .3-.1-.3zM241.7 262.5l3.6 .3h-3.7zM241.6 262.8l3.7 .2v-.2zM241.6 262.8l3.7 .2h-3.7zM241.6 263l3.7 .3v-.3zM241.6 263l3.7 .3h-3.7zM241.6 263.3l3.6 .3 .1-.3zM241.6 263.3l3.6 .3h-3.5zM241.7 263.6l3.4 .2 .1-.2zM241.7 263.6l3.4 .2h-3.3zM241.8 263.8l3.2 .3 .1-.3zM241.8 263.8l3.2 .3h-3.1zM241.9 264.1l2.9 .2 .2-.2zM241.9 264.1l2.9 .2h-2.7zM242.1 264.3l2.5 .2 .2-.2zM242.1 264.3l2.5 .2h-2.3zM242.3 264.5l2 .1 .3-.1zM242.3 264.5l2 .1h-1.8zM242.5 264.6l1.6 .2 .2-.2zM242.5 264.6l1.6 .2zM242.8 264.8h1.3zM242.8 264.8h1zM243 264.8h.8zM243 264.8l.6 .1z"/>
<path d="M242.2 270.1l2.3 2.1v-2.1zM242.2 270.1l2.3 2.1h-2.3z"/>
<path d="M242.2 272.2l2.3 10.1v-10.1zM242.2 272.2l2.3 10.1h-2.3z"/>
<path d="M244.5 270.1l6 2.1-2.1-2.1zM244.5 270.1l6 2.1h-3.5z"/>
<path d="M247 274.9l2.4 7.4v-7.4zM247 274.9l2.4 7.4h-2.4z"/>
<path d="M249.2 266.2h.6zM249 266.2h.8z"/>
<path d="M249 266.2l1 .1zM248.7 266.3h1.3z"/>
<path d="M249 269.8h.8zM249 269.8l.5 .1z"/>
<path d="M249.9 275.5l.2 .1h3.5zM250.1 275.6h3.5l-1.9 1.6z"/>
<path d="M248.7 266.3l1.6 .1zM248.5 266.4l.2-.1 1.6 .1z"/>
<path d="M248.7 269.7h1.3zM248.7 269.7l1.1 .1z"/>
<path d="M248.5 266.4l2 .2-.2-.2zM248.2 266.6l.3-.2 2 .2z"/>
<path d="M248.5 269.6l1.5 .1 .3-.1zM248.5 269.6l1.5 .1z"/>
<path d="M247 272.2l6.3 2.7-2.8-2.7zM247 272.2l6.3 2.7h-6.3z"/>
<path d="M248.2 266.6l2.5 .2-.2-.2zM248 266.8l.2-.2 2.5 .2z"/>
<path d="M248.2 269.5l2.1 .1 .2-.1zM248.2 269.5l2.1 .1h-1.8z"/>
<path d="M248 266.8l2.9 .2-.2-.2zM248 266.8l2.9 .2h-3.1z"/>
<path d="M248 269.3l2.5 .2 .2-.2zM248 269.3l2.5 .2h-2.3z"/>
<path d="M247.8 267l3.2 .3-.1-.3zM247.8 267l3.2 .3h-3.3z"/>
<path d="M247.8 269.1l2.9 .2 .2-.2zM247.8 269.1l2.9 .2h-2.7z"/>
<path d="M247.7 267.3l3.4 .2-.1-.2zM247.7 267.3l3.4 .2h-3.5z"/>
<path d="M247.7 268.8l3.2 .3 .1-.3zM247.7 268.8l3.2 .3h-3.1z"/>
<path d="M247.6 267.5l3.6 .3-.1-.3zM247.6 267.5l3.6 .3h-3.6z"/>
<path d="M247.6 268.6l3.4 .2 .1-.2zM247.6 268.6l3.4 .2h-3.3z"/>
<path d="M247.6 267.8l3.6 .2v-.2zM247.6 267.8l3.6 .2h-3.6z"/>
<path d="M247.6 268.3l3.5 .3 .1-.3zM247.6 268.3l3.5 .3h-3.5z"/>
<path d="M247.6 268l3.6 .3v-.3zM247.6 268l3.6 .3h-3.6z"/>
<path d="M249.4 274.9l4.4 .6-.5-.6zM249.4 274.9l4.4 .6h-3.9z"/>
</g>
<text font-size="5.1" x="295.5" y="279.9">Circuito de Fuerza</text>
<g font-size="3.7">
<text x="230.4" y="250.2">Dpto. responsable</text>
<text x="265.5" y="250.5">Creado por:</text>
<text x="330.2" y="250.2">Aprobado por</text>
<text x="364.7" y="250.2">Escala</text>
<text x="230.7" y="254.3">Salesianos M.L.T</text>
<text x="265.8" y="254.2">Alfonso L, Pepe R, Jesus R. Marcos.R</text>
<text x="330.2" y="254.9">Aliaño F.</text>
<text x="295.3" y="260.2">Tipo de documento</text>
<text x="344.8" y="260.1">Estado del documento</text>
<text x="252.9" y="268.5">C.D.P. M. Lora Tamayo</text>
<text x="295.5" y="265.1">PLANO DE CONEXIONES</text>
<text x="344.8" y="264.3">Editado</text>
<text x="253.1" y="272.8">Avda San Juan Bosco,6</text>
<text x="295.3" y="271.1">Título, Título suplementario</text>
<text x="369.9" y="271.7">Plano N.7</text>
<text x="254.3" y="276.9">11404 Jerez de la Fra.</text>
<text x="266.8" y="281.1">Cádiz</text>
<text x="347" y="278">Rev.</text>
<text x="357.3" y="278">Fecha</text>
<text x="357.9" y="282">08/06/2021</text>
<text x="383.7" y="278">Idioma</text>
<text x="398.5" y="278">Hoja</text>
<text x="349.3" y="282.1">A</text>
<text x="387.8" y="282.2">es</text>
<text x="399.6" y="282.2">1/1</text>
<text x="238.5" y="290.2">5</text>
<text x="281.2" y="290.2">6</text>
<text x="337.8" y="290.3">7</text>
</g>
<g font-size="2.4">
<text x="94.1" y="111.1">ALTIVAR 31</text>
<text x="209.2" y="111.1">ALTIVAR 31</text>
<text x="113.6" y="128.3">0V</text>
<text x="138" y="128.3">Masa Fuente Ext</text>
<text x="228.7" y="128.3">0V</text>
<text x="253.1" y="128.3">Masa Fuente Ext</text>
<text x="113.7" y="135.6">AI1</text>
<text x="138.2" y="135.6">AQ0</text>
<text x="228.8" y="135.6">AI1</text>
<text x="253.3" y="135.6">AQ1</text>
<text x="324.2" y="133.2">CONTROLADORA ROBOT</text>
<text x="113.5" y="143">LI1</text>
<text x="138.1" y="143">Q0.0</text>
<text x="228.6" y="143">LI1</text>
<text x="253.2" y="143">Q0.1</text>
<text x="98.8" y="155.2">U V W</text>
<text x="213.9" y="155.2">U V W</text>
</g>
<g font-size="2.2">
<text x="46.3" y="44.1" transform="rotate(-90 46.3 44.1)">L3</text>
<text x="46.3" y="53.2" transform="rotate(-90 46.3 53.2)">L1</text>
<text x="46.3" y="49" transform="rotate(-90 46.3 49)">L2</text>
<text x="48.3" y="56.4" transform="rotate(-90 48.3 56.4)">-X</text>
<text x="99.6" y="69.1">1</text>
<text x="103.9" y="69.1">3</text>
<text x="108.7" y="69.1">5</text>
<text x="217.2" y="69.1">1</text>
<text x="222" y="69.1">3</text>
<text x="226.9" y="69.1">5</text>
<text x="86.9" y="72.7">-Q</text>
<text x="204.5" y="72.7">-Q</text>
<text x="98.8" y="81.3">I&gt; I&gt; I&gt;</text>
<text x="99.8" y="83.8">2</text>
<text x="104" y="83.8">4</text>
<text x="108.9" y="83.8">6</text>
<text x="216.4" y="81.3">I&gt; I&gt; I&gt;</text>
<text x="217.3" y="83.8">2</text>
<text x="222.2" y="83.8">4</text>
<text x="226.5" y="83.8">6</text>
<text x="90.1" y="178">FR1</text>
<text x="99.6" y="174.4">1</text>
<text x="104.5" y="174.4">3</text>
<text x="109.3" y="174.4">5</text>
<text x="205.2" y="178">FR2</text>
<text x="214.7" y="174.4">1</text>
<text x="219" y="174.4">3</text>
<text x="223.8" y="174.4">5</text>
<text x="99.8" y="181.8">2</text>
<text x="104.6" y="181.8">4</text>
<text x="109.5" y="181.8">6</text>
<text x="214.9" y="181.8">2</text>
<text x="219.1" y="181.8">4</text>
<text x="224" y="181.8">6</text>
<text x="99.6" y="196.5">U1 V1 W1 PE</text>
<text x="214.8" y="196.5">U1 V1 W1 PE</text>
<text x="103.1" y="203">M</text>
<text x="218.2" y="203">M</text>
<text x="92.7" y="205.4">M2</text>
<text x="100.9" y="206.6">3</text>
<text x="207.8" y="205.4">M2</text>
<text x="216" y="206.6">3</text>
</g>
</svg>
